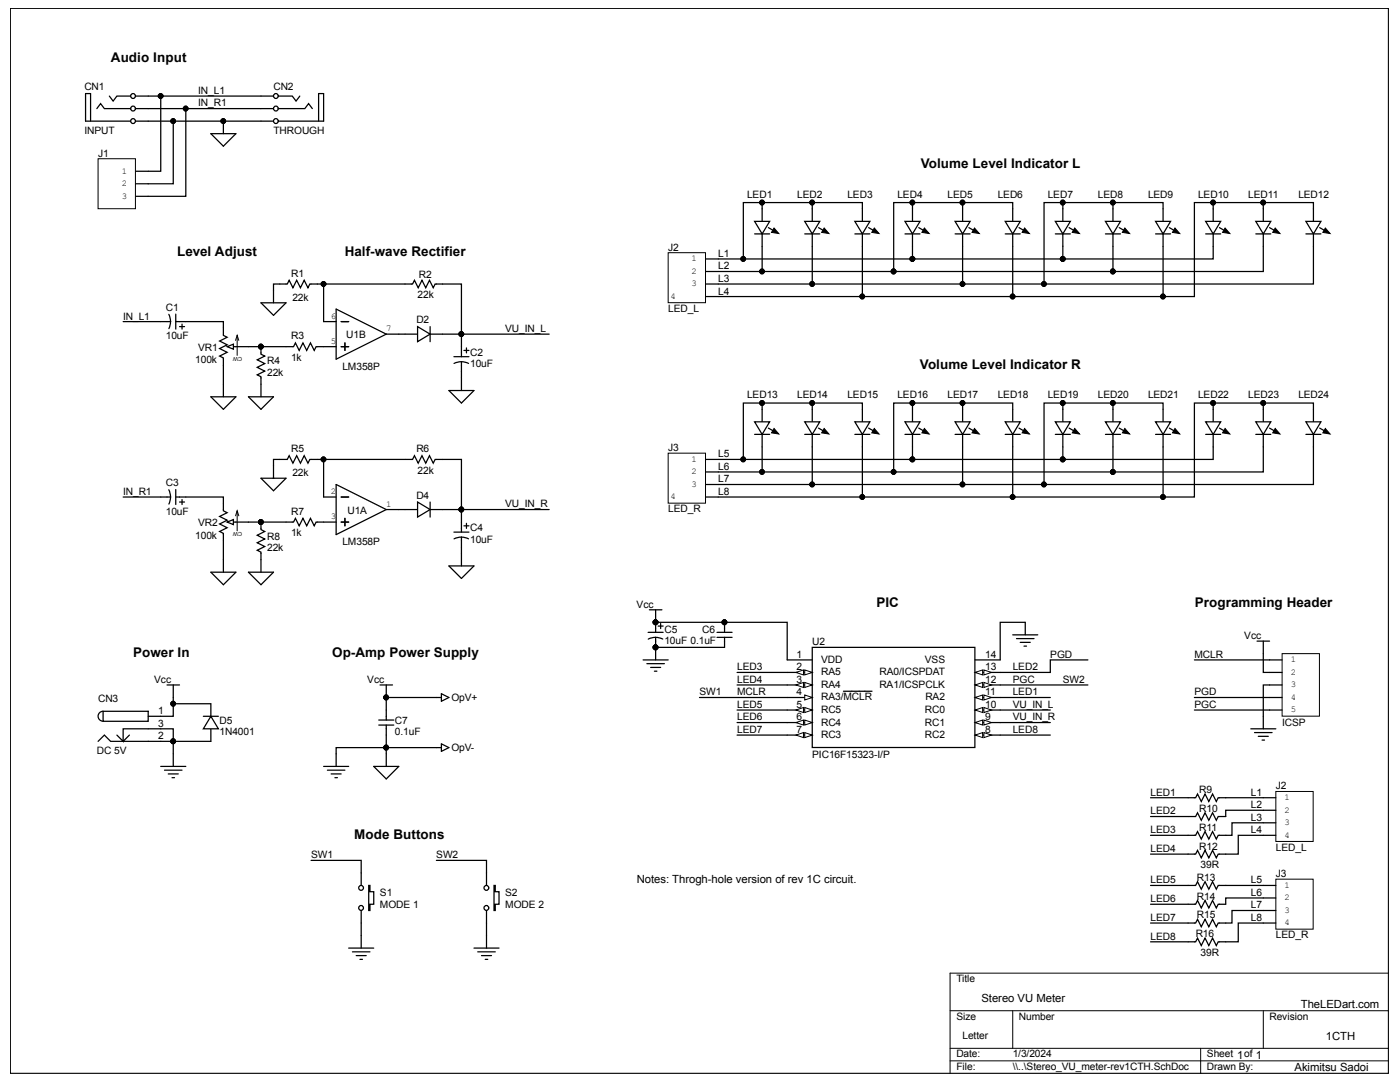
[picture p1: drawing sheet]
<svg xmlns="http://www.w3.org/2000/svg" width="279mm" height="216mm" viewBox="0 0 279 216" stroke-linecap="round" stroke-linejoin="round" font-family="sans-serif">
<path d="M2.1 1.7h275v212.5h-275z" fill="#fff" stroke="#000" stroke-width=".2"/>
<path d="M277.1 194.2h-87.5v20M189.6 201.7h87.5M189.6 209.2h87.5M189.6 211.7h87.5M202.1 201.7v7.5M239.6 209.2v5M252.1 201.7v7.5" fill="none" stroke="#000" stroke-width=".2"/>
<g fill="none" stroke="#000" stroke-width=".25">
<path d="M64.6 69.2h2.5M64.6 64.2h2.5M67.1 61.7l10 5-10 5zM68.1 69.2h1.5M68.1 64.2h1.5M68.8 68.4v1.5M77.1 66.7h2.5M55.8 91.7h1.5l.4-.8 .8 1.5 .7-1.5 .8 1.5 .7-1.5 .8 1.5 .3-.7h1.5M64.6 99.2h2.5M67.1 96.7l10 5-10 5zM68.1 99.2h1.5M80.8 91.7h1.5l.4-.8 .8 1.5 .7-1.5 .8 1.5 .7-1.5 .8 1.5 .3-.7h1.5"/>
<path d="M64.6 104.2h2.5M68.1 104.2h1.5M68.8 103.4v1.5M77.1 101.7h2.5"/>
</g>
<path d="M255.9 130.4h7.4v12.5h-7.4z" fill="#fff" stroke="#000" stroke-width=".2"/>
<g fill="none" stroke="#000" stroke-width=".25">
<path d="M21.8 19.2l.8 1 .7-1h2.8M27.1 19.2h2.5M18.1 24.2v-5.5h-1v5.5h9M19.3 21.7l.8-1 .7 1h5.3M27.1 24.2h2.5M27.1 21.7h2.5M42.1 26.7h5l-2.5 2.5zM44.6 24.2v2.5M152.1 41.7v2.5M152.1 46.7v2.5M153.4 45.4l1.7 1M89.6 112.9h5l-2.5 2.5z"/>
<path d="M92.1 110.4v2.5M33.3 136.7h2.5M34.6 136.7v2.5M128.3 131.7h5M129.1 132.4h3.5M129.8 133.2h2M130.6 133.9h.5M130.8 129.2v2.5M250.9 127.9h2.5M252.1 127.9v2.5M253.4 131.7h2.5M253.4 136.7h2.5"/>
<path d="M253.4 139.2h2.5M253.4 134.2h2.5M32.1 152.9h5M32.8 153.7h3.5M33.6 154.4h2M34.3 155.2h.5M34.6 150.4v2.5M249.6 145.4h5M250.4 146.2h3.5M251.1 146.9h2M251.9 147.7h.5M252.1 142.9v2.5"/>
<path d="M253.4 141.7h2.5"/>
<circle cx="26.5" cy="19.2" r=".48"/>
<circle cx="26.5" cy="21.7" r=".48"/>
<circle cx="26.5" cy="24.2" r=".48"/>
</g>
<g fill="#000" stroke="#000" stroke-width=".2">
<circle cx="44.5" cy="24.2" r=".48"/>
<circle cx="130.8" cy="129.2" r=".48"/>
</g>
<path d="M154.5 45.5l.9 1.1-1.4-.2z" fill="#000"/>
<path d="M154.5 45.5l.9 1.1-1.4-.2z" fill="none" stroke="#000" stroke-width=".2"/>
<path d="M150.6 44.2h3l-1.5 2.5z" fill="#fff"/>
<path d="M150.6 44.2h3l-1.5 2.5zM150.6 46.7h3M162.1 41.7v2.5M162.1 46.7v2.5M163.4 45.4l1.7 1" fill="none" stroke="#000" stroke-width=".25"/>
<path d="M164.5 45.5l.9 1.1-1.4-.2z" fill="#000"/>
<path d="M164.5 45.5l.9 1.1-1.4-.2z" fill="none" stroke="#000" stroke-width=".2"/>
<path d="M160.6 44.2h3l-1.5 2.5z" fill="#fff"/>
<path d="M160.6 44.2h3l-1.5 2.5zM160.6 46.7h3M172.1 41.7v2.5M172.1 46.7v2.5M173.4 45.4l1.7 1" fill="none" stroke="#000" stroke-width=".25"/>
<path d="M174.5 45.5l.9 1.1-1.4-.2z" fill="#000"/>
<path d="M174.5 45.5l.9 1.1-1.4-.2z" fill="none" stroke="#000" stroke-width=".2"/>
<path d="M170.6 44.2h3l-1.5 2.5z" fill="#fff"/>
<path d="M170.6 44.2h3l-1.5 2.5zM170.6 46.7h3M182.1 41.7v2.5M182.1 46.7v2.5M183.4 45.4l1.7 1" fill="none" stroke="#000" stroke-width=".25"/>
<path d="M184.5 45.5l.9 1.1-1.4-.2z" fill="#000"/>
<path d="M184.5 45.5l.9 1.1-1.4-.2z" fill="none" stroke="#000" stroke-width=".2"/>
<path d="M180.6 44.2h3l-1.5 2.5z" fill="#fff"/>
<path d="M180.6 44.2h3l-1.5 2.5zM180.6 46.7h3M192.1 41.7v2.5M192.1 46.7v2.5M193.4 45.4l1.7 1" fill="none" stroke="#000" stroke-width=".25"/>
<path d="M194.5 45.5l.9 1.1-1.4-.2z" fill="#000"/>
<path d="M194.5 45.5l.9 1.1-1.4-.2z" fill="none" stroke="#000" stroke-width=".2"/>
<path d="M190.6 44.2h3l-1.5 2.5z" fill="#fff"/>
<path d="M190.6 44.2h3l-1.5 2.5zM190.6 46.7h3M202.1 41.7v2.5M202.1 46.7v2.5M203.4 45.4l1.7 1" fill="none" stroke="#000" stroke-width=".25"/>
<path d="M204.5 45.5l.9 1.1-1.4-.2z" fill="#000"/>
<path d="M204.5 45.5l.9 1.1-1.4-.2z" fill="none" stroke="#000" stroke-width=".2"/>
<path d="M200.6 44.2h3l-1.5 2.5z" fill="#fff"/>
<path d="M200.6 44.2h3l-1.5 2.5zM200.6 46.7h3M212.1 41.7v2.5M212.1 46.7v2.5M213.4 45.4l1.7 1" fill="none" stroke="#000" stroke-width=".25"/>
<path d="M214.5 45.5l.9 1.1-1.4-.2z" fill="#000"/>
<path d="M214.5 45.5l.9 1.1-1.4-.2z" fill="none" stroke="#000" stroke-width=".2"/>
<path d="M210.6 44.2h3l-1.5 2.5z" fill="#fff"/>
<path d="M210.6 44.2h3l-1.5 2.5zM210.6 46.7h3M222.1 41.7v2.5M222.1 46.7v2.5M223.4 45.4l1.7 1" fill="none" stroke="#000" stroke-width=".25"/>
<path d="M224.5 45.5l.9 1.1-1.4-.2z" fill="#000"/>
<path d="M224.5 45.5l.9 1.1-1.4-.2z" fill="none" stroke="#000" stroke-width=".2"/>
<path d="M220.6 44.2h3l-1.5 2.5z" fill="#fff"/>
<path d="M220.6 44.2h3l-1.5 2.5zM220.6 46.7h3M232.1 41.7v2.5M232.1 46.7v2.5M233.4 45.4l1.7 1" fill="none" stroke="#000" stroke-width=".25"/>
<path d="M234.5 45.5l.9 1.1-1.4-.2z" fill="#000"/>
<path d="M234.5 45.5l.9 1.1-1.4-.2z" fill="none" stroke="#000" stroke-width=".2"/>
<path d="M230.6 44.2h3l-1.5 2.5z" fill="#fff"/>
<path d="M230.6 44.2h3l-1.5 2.5zM230.6 46.7h3M242.1 41.7v2.5M242.1 46.7v2.5M243.4 45.4l1.7 1" fill="none" stroke="#000" stroke-width=".25"/>
<path d="M244.5 45.5l.9 1.1-1.4-.2z" fill="#000"/>
<path d="M244.5 45.5l.9 1.1-1.4-.2z" fill="none" stroke="#000" stroke-width=".2"/>
<path d="M240.6 44.2h3l-1.5 2.5z" fill="#fff"/>
<path d="M240.6 44.2h3l-1.5 2.5zM240.6 46.7h3M252.1 41.7v2.5M252.1 46.7v2.5M253.4 45.4l1.7 1" fill="none" stroke="#000" stroke-width=".25"/>
<path d="M254.5 45.5l.9 1.1-1.4-.2z" fill="#000"/>
<path d="M254.5 45.5l.9 1.1-1.4-.2z" fill="none" stroke="#000" stroke-width=".2"/>
<path d="M250.6 44.2h3l-1.5 2.5z" fill="#fff"/>
<path d="M250.6 44.2h3l-1.5 2.5zM250.6 46.7h3M262.1 41.7v2.5M262.1 46.7v2.5M263.4 45.4l1.7 1" fill="none" stroke="#000" stroke-width=".25"/>
<path d="M264.5 45.5l.9 1.1-1.4-.2z" fill="#000"/>
<path d="M264.5 45.5l.9 1.1-1.4-.2z" fill="none" stroke="#000" stroke-width=".2"/>
<path d="M260.6 44.2h3l-1.5 2.5z" fill="#fff"/>
<g fill="none" stroke="#000" stroke-width=".25">
<path d="M260.6 44.2h3l-1.5 2.5zM260.6 46.7h3M32.1 64.2h2M33.7 62.7a3.2 3.2 0 0 1 0 2.9M35.1 64.2h2M35.1 62.7v3M35.8 65.2h1M36.3 64.7v1M152.1 81.7v2.5M152.1 86.7v2.5M153.4 85.4l1.7 1M129.6 121.7h2.5"/>
<path d="M130.8 121.7v2.5M143.1 126.2h3M143.1 127.2h3M144.6 124.2v2M144.6 127.2v2M237.1 159.2h1.5l.4-.8 .7 1.5 .8-1.5 .7 1.5 .8-1.5 .7 1.5 .4-.7h1.5M237.1 162.9h1.5l.4-.7 .7 1.5 .8-1.5 .7 1.5 .8-1.5 .7 1.5 .4-.8h1.5M237.1 166.7h1.5l.4-.8 .7 1.5 .8-1.5 .7 1.5 .8-1.5 .7 1.5 .4-.7h1.5M237.1 170.4h1.5l.4-.7 .7 1.5 .8-1.5 .7 1.5 .8-1.5 .7 1.5 .4-.8h1.5"/>
</g>
<g fill="#000" stroke="#000" stroke-width=".2">
<circle cx="130.8" cy="124.2" r=".48"/>
<circle cx="144.6" cy="124.2" r=".48"/>
</g>
<path d="M154.5 85.5l.9 1.1-1.4-.2z" fill="#000"/>
<path d="M154.5 85.5l.9 1.1-1.4-.2z" fill="none" stroke="#000" stroke-width=".2"/>
<path d="M150.6 84.2h3l-1.5 2.5z" fill="#fff"/>
<path d="M150.6 84.2h3l-1.5 2.5zM150.6 86.7h3M162.1 81.7v2.5M162.1 86.7v2.5M163.4 85.4l1.7 1" fill="none" stroke="#000" stroke-width=".25"/>
<path d="M164.5 85.5l.9 1.1-1.4-.2z" fill="#000"/>
<path d="M164.5 85.5l.9 1.1-1.4-.2z" fill="none" stroke="#000" stroke-width=".2"/>
<path d="M160.6 84.2h3l-1.5 2.5z" fill="#fff"/>
<path d="M160.6 84.2h3l-1.5 2.5zM160.6 86.7h3M172.1 81.7v2.5M172.1 86.7v2.5M173.4 85.4l1.7 1" fill="none" stroke="#000" stroke-width=".25"/>
<path d="M174.5 85.5l.9 1.1-1.4-.2z" fill="#000"/>
<path d="M174.5 85.5l.9 1.1-1.4-.2z" fill="none" stroke="#000" stroke-width=".2"/>
<path d="M170.6 84.2h3l-1.5 2.5z" fill="#fff"/>
<path d="M170.6 84.2h3l-1.5 2.5zM170.6 86.7h3M182.1 81.7v2.5M182.1 86.7v2.5M183.4 85.4l1.7 1" fill="none" stroke="#000" stroke-width=".25"/>
<path d="M184.5 85.5l.9 1.1-1.4-.2z" fill="#000"/>
<path d="M184.5 85.5l.9 1.1-1.4-.2z" fill="none" stroke="#000" stroke-width=".2"/>
<path d="M180.6 84.2h3l-1.5 2.5z" fill="#fff"/>
<path d="M180.6 84.2h3l-1.5 2.5zM180.6 86.7h3M192.1 81.7v2.5M192.1 86.7v2.5M193.4 85.4l1.7 1" fill="none" stroke="#000" stroke-width=".25"/>
<path d="M194.5 85.5l.9 1.1-1.4-.2z" fill="#000"/>
<path d="M194.5 85.5l.9 1.1-1.4-.2z" fill="none" stroke="#000" stroke-width=".2"/>
<path d="M190.6 84.2h3l-1.5 2.5z" fill="#fff"/>
<path d="M190.6 84.2h3l-1.5 2.5zM190.6 86.7h3M202.1 81.7v2.5M202.1 86.7v2.5M203.4 85.4l1.7 1" fill="none" stroke="#000" stroke-width=".25"/>
<path d="M204.5 85.5l.9 1.1-1.4-.2z" fill="#000"/>
<path d="M204.5 85.5l.9 1.1-1.4-.2z" fill="none" stroke="#000" stroke-width=".2"/>
<path d="M200.6 84.2h3l-1.5 2.5z" fill="#fff"/>
<path d="M200.6 84.2h3l-1.5 2.5zM200.6 86.7h3M212.1 81.7v2.5M212.1 86.7v2.5M213.4 85.4l1.7 1" fill="none" stroke="#000" stroke-width=".25"/>
<path d="M214.5 85.5l.9 1.1-1.4-.2z" fill="#000"/>
<path d="M214.5 85.5l.9 1.1-1.4-.2z" fill="none" stroke="#000" stroke-width=".2"/>
<path d="M210.6 84.2h3l-1.5 2.5z" fill="#fff"/>
<path d="M210.6 84.2h3l-1.5 2.5zM210.6 86.7h3M222.1 81.7v2.5M222.1 86.7v2.5M223.4 85.4l1.7 1" fill="none" stroke="#000" stroke-width=".25"/>
<path d="M224.5 85.5l.9 1.1-1.4-.2z" fill="#000"/>
<path d="M224.5 85.5l.9 1.1-1.4-.2z" fill="none" stroke="#000" stroke-width=".2"/>
<path d="M220.6 84.2h3l-1.5 2.5z" fill="#fff"/>
<path d="M220.6 84.2h3l-1.5 2.5zM220.6 86.7h3M232.1 81.7v2.5M232.1 86.7v2.5M233.4 85.4l1.7 1" fill="none" stroke="#000" stroke-width=".25"/>
<path d="M234.5 85.5l.9 1.1-1.4-.2z" fill="#000"/>
<path d="M234.5 85.5l.9 1.1-1.4-.2z" fill="none" stroke="#000" stroke-width=".2"/>
<path d="M230.6 84.2h3l-1.5 2.5z" fill="#fff"/>
<path d="M230.6 84.2h3l-1.5 2.5zM230.6 86.7h3M242.1 81.7v2.5M242.1 86.7v2.5M243.4 85.4l1.7 1" fill="none" stroke="#000" stroke-width=".25"/>
<path d="M244.5 85.5l.9 1.1-1.4-.2z" fill="#000"/>
<path d="M244.5 85.5l.9 1.1-1.4-.2z" fill="none" stroke="#000" stroke-width=".2"/>
<path d="M240.6 84.2h3l-1.5 2.5z" fill="#fff"/>
<path d="M240.6 84.2h3l-1.5 2.5zM240.6 86.7h3M252.1 81.7v2.5M252.1 86.7v2.5M253.4 85.4l1.7 1" fill="none" stroke="#000" stroke-width=".25"/>
<path d="M254.5 85.5l.9 1.1-1.4-.2z" fill="#000"/>
<path d="M254.5 85.5l.9 1.1-1.4-.2z" fill="none" stroke="#000" stroke-width=".2"/>
<path d="M250.6 84.2h3l-1.5 2.5z" fill="#fff"/>
<path d="M250.6 84.2h3l-1.5 2.5zM250.6 86.7h3M262.1 81.7v2.5M262.1 86.7v2.5M263.4 85.4l1.7 1" fill="none" stroke="#000" stroke-width=".25"/>
<path d="M264.5 85.5l.9 1.1-1.4-.2z" fill="#000"/>
<path d="M264.5 85.5l.9 1.1-1.4-.2z" fill="none" stroke="#000" stroke-width=".2"/>
<path d="M260.6 84.2h3l-1.5 2.5z" fill="#fff"/>
<path d="M260.6 84.2h3l-1.5 2.5zM260.6 86.7h3M237.1 176.7h1.5l.4-.8 .7 1.5 .8-1.5 .7 1.5 .8-1.5 .7 1.5 .4-.7h1.5M237.1 180.4h1.5l.4-.7 .7 1.5 .8-1.5 .7 1.5 .8-1.5 .7 1.5 .4-.8h1.5M237.1 184.2h1.5l.4-.8 .7 1.5 .8-1.5 .7 1.5 .8-1.5 .7 1.5 .4-.7h1.5M237.1 187.9h1.5l.4-.7 .7 1.5 .8-1.5 .7 1.5 .8-1.5 .7 1.5 .4-.8h1.5" fill="none" stroke="#000" stroke-width=".25"/>
<path d="M254.6 157.9h7.5v10h-7.5z" fill="#fff" stroke="#000" stroke-width=".2"/>
<path d="M252.1 159.2h2.5M252.1 164.2h2.5M252.1 166.7h2.5M252.1 161.7h2.5" fill="none" stroke="#000" stroke-width=".25"/>
<path d="M254.6 175.4h7.5v10h-7.5z" fill="#fff" stroke="#000" stroke-width=".2"/>
<path d="M252.1 176.7h2.5M252.1 179.2h2.5M252.1 181.7h2.5M252.1 184.2h2.5" fill="none" stroke="#000" stroke-width=".25"/>
<path d="M133.3 50.4h7.5v10h-7.5z" fill="#fff" stroke="#000" stroke-width=".2"/>
<path d="M140.8 51.7h2.5M140.8 56.7h2.5M140.8 59.2h2.5M140.8 54.2h2.5" fill="none" stroke="#000" stroke-width=".25"/>
<path d="M133.3 90.4h7.5v10h-7.5z" fill="#fff" stroke="#000" stroke-width=".2"/>
<g fill="none" stroke="#000" stroke-width=".25">
<path d="M140.8 91.7h2.5M140.8 96.7h2.5M140.8 99.2h2.5M140.8 94.2h2.5M44.6 100.4v1.3M44.6 106.7v1.2M45.8 104.2h1.3M75.8 136.7h2.5M77.1 136.7v2.5M87.1 139.2h1M88.1 138.4l1.5 .8-1.5 .7zM64.6 152.9h5"/>
<path d="M65.3 153.7h3.5M66.1 154.4h2M66.8 155.2h.5M67.1 150.4v2.5M75.6 143.7h3M75.6 144.7h3M77.1 141.7v2M77.1 144.7v2M87.1 149.2h1M88.1 148.4l1.5 .8-1.5 .7z"/>
</g>
<circle cx="77.1" cy="139.2" r=".48" fill="#000" stroke="#000" stroke-width=".2"/>
<path d="M45.3 104.2l1.3-.5v1z" fill="#fff"/>
<g fill="none" stroke="#000" stroke-width=".25">
<path d="M55.8 56.7h1.5l.4-.8 .8 1.5 .7-1.5 .8 1.5 .7-1.5 .8 1.5 .3-.7h1.5M80.8 56.7h1.5l.4-.8 .8 1.5 .7-1.5 .8 1.5 .7-1.5 .8 1.5 .3-.7h1.5M44.6 65.4v1.3M44.6 71.7v1.2M45.8 69.2h1.3M49.6 79.2h5l-2.5 2.5zM52.1 76.7v2.5M89.6 77.9h5l-2.5 2.5zM92.1 75.4v2.5M42.1 114.2h5l-2.5 2.5zM44.6 101.7v.2l.7 .4-1.5 .8 1.5 .7-1.5 .8 1.5 .7-1.5 .8 .8 .3v.3M44.6 111.7v2.5"/>
<path d="M45.3 104.2l1.3-.5v1zM47.1 104.2h2.5M49.6 114.2h5l-2.5 2.5zM52.1 111.7v2.5"/>
</g>
<path d="M47 102.9l.3-1 .4 1M47.3 101.9v4" fill="none" stroke="#000" stroke-width=".2"/>
<path d="M45.3 69.2l1.3-.5v1z" fill="#fff"/>
<path d="M42.1 79.2h5l-2.5 2.5zM44.6 66.7v.2l.7 .4-1.5 .7 1.5 .8-1.5 .7 1.5 .8-1.5 .7 .8 .4v.3M44.6 76.7v2.5M45.3 69.2l1.3-.5v1zM47.1 69.2h2.5" fill="none" stroke="#000" stroke-width=".25"/>
<path d="M47 67.9l.3-1 .4 1M47.3 66.9v4" fill="none" stroke="#000" stroke-width=".2"/>
<path d="M19.6 31.7h7.4v9.9h-7.4z" fill="#fff" stroke="#000" stroke-width=".2"/>
<path d="M27.1 34.2h2.5M27.1 36.7h2.5M27.1 39.2h2.5M42.1 140.4v2.5M42.1 145.4v2.5M74.6 152.9h5l-2.5 2.5zM77.1 150.4v2.5" fill="none" stroke="#000" stroke-width=".25"/>
<path d="M42.1 142.9l1.5 2.5h-3z" fill="#fff"/>
<path d="M40.6 142.9h3M42.1 142.9l1.5 2.5h-3zM72.1 174.2v2.5M72.1 181.7v2.5" fill="none" stroke="#000" stroke-width=".25"/>
<path d="M73.6 176.7h.2v1.2h.8v2.5h-.8v1.3h-.2z" fill-rule="evenodd" fill="#fff"/>
<g fill="none" stroke="#000" stroke-width=".25">
<path d="M80.8 101.7h2.5M85.8 101.7h2.5M73.6 176.7h.2v1.2h.8v2.5h-.8v1.3h-.2zM69.6 189.2h5M70.3 189.9h3.5M71.1 190.7h2M71.8 191.4h.5M72.1 186.7v2.5"/>
<circle cx="72.1" cy="177.2" r=".48"/>
<circle cx="72.1" cy="181.2" r=".48"/>
</g>
<path d="M83.3 100.2l2.5 1.5-2.5 1.5z" fill="#fff"/>
<path d="M52.1 69.2v1.5l.7 .3-1.5 .8 1.5 .7-1.5 .8 1.5 .7-1.5 .8 .8 .4v1.5M52.1 104.2v1.5l.7 .4-1.5 .7 1.5 .8-1.5 .7 1.5 .8-1.5 .7 .8 .4v1.5M83.3 100.2l2.5 1.5-2.5 1.5zM85.8 100.2v3M97.1 174.2v2.5M97.1 181.7v2.5" fill="none" stroke="#000" stroke-width=".25"/>
<g fill="#000" stroke="#000" stroke-width=".2">
<circle cx="52.1" cy="69.2" r=".48"/>
<circle cx="52.1" cy="104.2" r=".48"/>
</g>
<path d="M98.6 176.7h.2v1.2h.8v2.5h-.8v1.3h-.2z" fill-rule="evenodd" fill="#fff"/>
<g fill="none" stroke="#000" stroke-width=".25">
<path d="M52.1 19.2h2.5M55.6 19.2h2.7l.8 1 .7-1M52.1 24.2h2.5M52.1 21.7h2.5M55.6 21.7h5.2l.8-1 .7 1M55.6 24.2h9v-5.5h-1v5.5M32.1 99.2h2M33.7 97.7a3.2 3.2 0 0 1 0 2.9M35.1 99.2h2M35.1 97.7v3M36.3 99.7v1M35.8 100.2h1"/>
<path d="M129.3 126.2h3M130.8 127.2l1.5 .3M130.8 127.2l-1.4 .3M130.8 124.2v2M130.8 127.2v2M131.3 124.9h1M131.8 124.4v1M19.6 147.9l1.2-1.2 1.3 1.2h10M20.6 141.9h9v2h-9zM20.6 141.9a.99 .99 0 0 0-1 1 .99 .99 0 0 0 1 1M25.8 146.7l-1.2 1.2M29.6 142.9h2.5"/>
<path d="M32.1 145.4h-7.5v2.5l-1.3-1.2M98.6 176.7h.2v1.2h.8v2.5h-.8v1.3h-.2zM94.6 189.2h5M95.3 189.9h3.5M96.1 190.7h2M96.8 191.4h.5M97.1 186.7v2.5"/>
<circle cx="55.1" cy="19.2" r=".48"/>
<circle cx="55.1" cy="21.7" r=".48"/>
<circle cx="55.1" cy="24.2" r=".48"/>
<circle cx="97.1" cy="177.2" r=".48"/>
<circle cx="97.1" cy="181.2" r=".48"/>
</g>
<g fill="#000" stroke="#000" stroke-width=".2">
<circle cx="130.8" cy="129.2" r=".48"/>
<circle cx="130.8" cy="124.2" r=".48"/>
</g>
<path d="M162.1 129.2h32.5v20h-32.5z" fill="#fff" stroke="#000" stroke-width=".25"/>
<path d="M157.1 131.7h5M157.1 134.2h5" fill="none" stroke="#000" stroke-width=".25"/>
<path d="M160.6 133.7l1.5 .5-1.5 .5z" fill="#fff"/>
<path d="M160.6 133.7l1.5 .5-1.5 .5z" fill="none" stroke="#000" stroke-width=".2"/>
<path d="M158.9 134.2l1.5-.5v1z" fill="#fff"/>
<path d="M158.9 134.2l1.5-.5v1z" fill="none" stroke="#000" stroke-width=".2"/>
<path d="M157.1 136.7h5" fill="none" stroke="#000" stroke-width=".25"/>
<path d="M160.6 136.2l1.5 .5-1.5 .5z" fill="#fff"/>
<path d="M160.6 136.2l1.5 .5-1.5 .5z" fill="none" stroke="#000" stroke-width=".2"/>
<path d="M158.9 136.7l1.5-.5v1z" fill="#fff"/>
<path d="M158.9 136.7l1.5-.5v1z" fill="none" stroke="#000" stroke-width=".2"/>
<path d="M157.1 139.2h5" fill="none" stroke="#000" stroke-width=".25"/>
<path d="M160.6 138.7l1.5 .5-1.5 .5z" fill="#fff"/>
<path d="M160.6 138.7l1.5 .5-1.5 .5z" fill="none" stroke="#000" stroke-width=".2"/>
<path d="M168.3 137.9h5.7M157.1 141.7h5" fill="none" stroke="#000" stroke-width=".25"/>
<path d="M160.6 141.2l1.5 .5-1.5 .5z" fill="#fff"/>
<path d="M160.6 141.2l1.5 .5-1.5 .5z" fill="none" stroke="#000" stroke-width=".2"/>
<path d="M158.9 141.7l1.5-.5v1z" fill="#fff"/>
<path d="M158.9 141.7l1.5-.5v1z" fill="none" stroke="#000" stroke-width=".2"/>
<path d="M157.1 144.2h5" fill="none" stroke="#000" stroke-width=".25"/>
<path d="M160.6 143.7l1.5 .5-1.5 .5z" fill="#fff"/>
<path d="M160.6 143.7l1.5 .5-1.5 .5z" fill="none" stroke="#000" stroke-width=".2"/>
<path d="M158.9 144.2l1.5-.5v1z" fill="#fff"/>
<path d="M158.9 144.2l1.5-.5v1z" fill="none" stroke="#000" stroke-width=".2"/>
<path d="M157.1 146.7h5" fill="none" stroke="#000" stroke-width=".25"/>
<path d="M160.6 146.2l1.5 .5-1.5 .5z" fill="#fff"/>
<path d="M160.6 146.2l1.5 .5-1.5 .5z" fill="none" stroke="#000" stroke-width=".2"/>
<path d="M158.9 146.7l1.5-.5v1z" fill="#fff"/>
<path d="M158.9 146.7l1.5-.5v1z" fill="none" stroke="#000" stroke-width=".2"/>
<path d="M194.6 131.7h5M194.6 134.2h5" fill="none" stroke="#000" stroke-width=".25"/>
<path d="M194.6 134.2l1.5-.5v1z" fill="#fff"/>
<path d="M194.6 134.2l1.5-.5v1z" fill="none" stroke="#000" stroke-width=".2"/>
<path d="M196.4 133.7l1.5 .5-1.5 .5z" fill="#fff"/>
<path d="M196.4 133.7l1.5 .5-1.5 .5z" fill="none" stroke="#000" stroke-width=".2"/>
<path d="M194.6 136.7h5" fill="none" stroke="#000" stroke-width=".25"/>
<path d="M194.6 136.7l1.5-.5v1z" fill="#fff"/>
<path d="M194.6 136.7l1.5-.5v1z" fill="none" stroke="#000" stroke-width=".2"/>
<path d="M196.4 136.2l1.5 .5-1.5 .5z" fill="#fff"/>
<path d="M196.4 136.2l1.5 .5-1.5 .5z" fill="none" stroke="#000" stroke-width=".2"/>
<path d="M194.6 139.2h5" fill="none" stroke="#000" stroke-width=".25"/>
<path d="M194.6 139.2l1.5-.5v1z" fill="#fff"/>
<path d="M194.6 139.2l1.5-.5v1z" fill="none" stroke="#000" stroke-width=".2"/>
<path d="M196.4 138.7l1.5 .5-1.5 .5z" fill="#fff"/>
<path d="M196.4 138.7l1.5 .5-1.5 .5z" fill="none" stroke="#000" stroke-width=".2"/>
<path d="M194.6 141.7h5" fill="none" stroke="#000" stroke-width=".25"/>
<path d="M194.6 141.7l1.5-.5v1z" fill="#fff"/>
<path d="M194.6 141.7l1.5-.5v1z" fill="none" stroke="#000" stroke-width=".2"/>
<path d="M196.4 141.2l1.5 .5-1.5 .5z" fill="#fff"/>
<path d="M196.4 141.2l1.5 .5-1.5 .5z" fill="none" stroke="#000" stroke-width=".2"/>
<path d="M194.6 144.2h5" fill="none" stroke="#000" stroke-width=".25"/>
<path d="M194.6 144.2l1.5-.5v1z" fill="#fff"/>
<path d="M194.6 144.2l1.5-.5v1z" fill="none" stroke="#000" stroke-width=".2"/>
<path d="M196.4 143.7l1.5 .5-1.5 .5z" fill="#fff"/>
<path d="M196.4 143.7l1.5 .5-1.5 .5z" fill="none" stroke="#000" stroke-width=".2"/>
<path d="M194.6 146.7h5" fill="none" stroke="#000" stroke-width=".25"/>
<path d="M194.6 146.7l1.5-.5v1z" fill="#fff"/>
<path d="M194.6 146.7l1.5-.5v1z" fill="none" stroke="#000" stroke-width=".2"/>
<path d="M196.4 146.2l1.5 .5-1.5 .5z" fill="#fff"/>
<path d="M196.4 146.2l1.5 .5-1.5 .5z" fill="none" stroke="#000" stroke-width=".2"/>
<g fill="none" stroke="#000" stroke-width=".25">
<path d="M54.6 57.9v2.5M52.1 60.4h5l-2.5 2.5zM57.1 69.2h1.5l.4-.8 .7 1.5 .8-1.5 .7 1.5 .8-1.5 .7 1.5 .4-.7h1.5M80.8 66.7h2.5M85.8 66.7h2.5M90.6 71.2h3M92.1 72.2l1.4 .3M92.1 72.2l-1.5 .3M92.1 69.2v2M92.1 72.2v2M92.6 69.9h1M93.1 69.4v1"/>
<path d="M52.1 95.4h5l-2.5 2.5zM54.6 92.9v2.5M57.1 104.2h1.5l.4-.8 .7 1.5 .8-1.5 .7 1.5 .8-1.5 .7 1.5 .4-.7h1.5M90.6 106.2h3M92.1 107.2l1.4 .3M92.1 107.2l-1.5 .3M92.1 104.2v2M92.1 107.2v2M92.6 104.9h1M93.1 104.4v1M202.1 126.7h5M202.9 127.4h3.5"/>
<path d="M203.6 128.2h2M204.4 128.9h.5M204.6 124.2v2.5"/>
</g>
<path d="M83.3 65.2l2.5 1.5-2.5 1.5z" fill="#fff"/>
<g fill="none" stroke="#000" stroke-width=".25">
<path d="M29.6 19.2h22.5M32.1 19.2v15h-2.5M29.6 21.7h22.5M29.6 24.2h22.5M34.6 24.2v12.5h-5M37.1 21.7v17.5h-7.5M55.8 56.7h-1.2v1.2M63.3 56.7h1.3M80.8 56.7h-16.2v7.5M88.3 56.7h3.8v10h17.5M143.3 54.2h35.1M143.3 51.7h38.8"/>
<path d="M152.1 40.4v1.3M152.1 49.2v5M162.1 40.4v1.3M162.1 49.2v7.5M172.1 41.7v-1.3h-23.7v11.3M172.1 49.2v10M178.4 54.2h43.7M182.1 40.4v1.3M182.1 49.2v2.5M182.1 51.7h30M192.1 40.4v1.3M192.1 49.2v7.5"/>
<path d="M202.1 41.7v-1.3h-23.7v13.8M202.1 49.2v10M212.1 40.4v1.3M212.1 49.2v2.5M222.1 40.4v1.3M222.1 49.2v5M232.1 41.7v-1.3h-23.7v16.3M232.1 49.2v10M242.1 49.2v2.5h-30M242.1 40.4v1.3M252.1 49.2v5h-30M252.1 40.4v1.3"/>
<path d="M262.1 41.7v-1.3h-23.7v18.8h-95.1M262.1 49.2v7.5h-118.8M24.6 64.2h7.5M37.1 64.2h7.5v1.2M44.6 72.9v3.8M49.6 69.2h7.5M79.6 66.7h1.2M83.3 65.2l2.5 1.5-2.5 1.5zM85.8 65.2v3M88.3 66.7h3.8v2.5M92.1 74.2v1.2M24.6 99.2h7.5"/>
<path d="M37.1 99.2h7.5v1.2M55.8 91.7h-1.2v1.2M63.3 91.7h1.3M80.8 91.7h-16.2v7.5M88.3 91.7h3.8v12.5M143.3 91.7h38.8M143.3 94.2h78.8M152.1 80.4v1.3M152.1 89.2v5M162.1 80.4v1.3M162.1 89.2v7.5M172.1 81.7v-1.3h-23.7v11.3"/>
<path d="M172.1 89.2v10M182.1 80.4v1.3M182.1 89.2v2.5M182.1 91.7h30M192.1 80.4v1.3M192.1 89.2v7.5M202.1 81.7v-1.3h-23.7v13.8M202.1 89.2v10M212.1 80.4v1.3M212.1 89.2v2.5M222.1 80.4v1.3M222.1 89.2v5"/>
<path d="M232.1 81.7v-1.3h-23.7v16.3M232.1 89.2v10M242.1 89.2v2.5h-30M242.1 80.4v1.3M252.1 89.2v5h-30M252.1 80.4v1.3M262.1 89.2v7.5h-118.8M262.1 81.7v-1.3h-23.7v18.8h-95.1M44.6 107.9v3.8M49.6 104.2h7.5M79.6 101.7h1.2M88.3 101.7h21.3"/>
<path d="M92.1 109.2v1.2M34.6 139.2v3.7h-2.5M87.1 139.2h-10v2.5M130.8 124.2h26.3v7.5M130.8 129.2h13.8M139.6 139.2h17.5M147.1 134.2h10M147.1 136.7h10M199.6 139.2h10M199.6 136.7h17.5M204.6 124.2h-5v7.5M217.1 131.7h-7.5v2.5h-10"/>
<path d="M238.4 131.7h15M238.4 139.2h15M252.1 130.4v3.8h1.3M253.4 136.7h-1.3v6.2M32.1 147.9h2.5v2.5M32.1 145.4h2.5v2.5h7.5M34.6 140.4h7.5M77.1 146.7v3.7M87.1 149.2h-20v1.2M147.1 141.7h10M147.1 144.2h10M147.1 146.7h10"/>
<path d="M199.6 141.7h10M199.6 144.2h10M199.6 146.7h10M229.6 159.2h7.5M238.4 141.7h15M244.6 159.2h7.5M62.1 171.7h10v2.5M87.1 171.7h10v2.5M229.6 162.9h7.5M229.6 166.7h7.5M229.6 170.4h7.5M229.6 176.7h7.5"/>
<path d="M244.6 176.7h7.5M252.1 161.7h-7.5v1.2M252.1 164.2h-6.2v2.5h-1.3M252.1 166.7h-5v3.7h-2.5M252.1 179.2h-7.5v1.2M72.1 184.2v2.5M97.1 184.2v2.5M229.6 180.4h7.5M229.6 184.2h7.5M229.6 187.9h7.5M252.1 181.7h-6.2v2.5h-1.3M252.1 184.2h-5v3.7h-2.5"/>
</g>
<g fill="#000" stroke="#000" stroke-width=".2">
<circle cx="32" cy="19.2" r=".48"/>
<circle cx="34.5" cy="24.2" r=".48"/>
<circle cx="37" cy="21.7" r=".48"/>
<circle cx="44.5" cy="24.2" r=".48"/>
<circle cx="64.6" cy="56.7" r=".48"/>
<circle cx="148.3" cy="51.7" r=".48"/>
<circle cx="152.1" cy="54.2" r=".48"/>
<circle cx="152.1" cy="40.4" r=".48"/>
<circle cx="162.1" cy="56.7" r=".48"/>
<circle cx="162.1" cy="40.4" r=".48"/>
<circle cx="172.1" cy="59.2" r=".48"/>
<circle cx="178.3" cy="54.2" r=".48"/>
<circle cx="182.1" cy="40.4" r=".48"/>
<circle cx="182.1" cy="51.7" r=".48"/>
<circle cx="192.1" cy="56.7" r=".48"/>
<circle cx="192.1" cy="40.4" r=".48"/>
<circle cx="202.1" cy="59.2" r=".48"/>
<circle cx="208.3" cy="56.7" r=".48"/>
<circle cx="212.1" cy="40.4" r=".48"/>
<circle cx="212.1" cy="51.7" r=".48"/>
<circle cx="222.1" cy="54.2" r=".48"/>
<circle cx="222.1" cy="40.4" r=".48"/>
<circle cx="232.1" cy="59.2" r=".48"/>
<circle cx="242.1" cy="40.4" r=".48"/>
<circle cx="252.1" cy="40.4" r=".48"/>
<circle cx="52.1" cy="69.2" r=".48"/>
<circle cx="92.1" cy="66.7" r=".48"/>
<circle cx="64.6" cy="91.7" r=".48"/>
<circle cx="148.3" cy="91.7" r=".48"/>
<circle cx="152.1" cy="80.4" r=".48"/>
<circle cx="152.1" cy="94.2" r=".48"/>
<circle cx="162.1" cy="80.4" r=".48"/>
<circle cx="162.1" cy="96.7" r=".48"/>
<circle cx="172.1" cy="99.2" r=".48"/>
<circle cx="178.3" cy="94.2" r=".48"/>
<circle cx="182.1" cy="80.4" r=".48"/>
<circle cx="182.1" cy="91.7" r=".48"/>
<circle cx="192.1" cy="80.4" r=".48"/>
<circle cx="192.1" cy="96.7" r=".48"/>
<circle cx="202.1" cy="99.2" r=".48"/>
<circle cx="208.3" cy="96.7" r=".48"/>
<circle cx="212.1" cy="80.4" r=".48"/>
<circle cx="212.1" cy="91.7" r=".48"/>
<circle cx="222.1" cy="80.4" r=".48"/>
<circle cx="222.1" cy="94.2" r=".48"/>
<circle cx="232.1" cy="99.2" r=".48"/>
<circle cx="242.1" cy="80.4" r=".48"/>
<circle cx="252.1" cy="80.4" r=".48"/>
<circle cx="52.1" cy="104.2" r=".48"/>
<circle cx="92.1" cy="101.7" r=".48"/>
<circle cx="77.1" cy="139.2" r=".48"/>
<circle cx="130.8" cy="129.2" r=".48"/>
<circle cx="130.8" cy="124.2" r=".48"/>
<circle cx="144.6" cy="124.2" r=".48"/>
<circle cx="34.5" cy="147.9" r=".48"/>
<circle cx="34.5" cy="140.4" r=".48"/>
<circle cx="77.1" cy="149.2" r=".48"/>
</g>
<g font-size="2.7">
<text x="22.1" y="12.4">Audio Input</text>
<text x="183.8" y="33.6">Volume Level Indicator L</text>
<text x="35.4" y="51.1">Level Adjust</text>
<text x="68.8" y="51.1">Half-wave Rectifier</text>
<text x="183.6" y="73.6">Volume Level Indicator R</text>
<text x="174.9" y="121.1">PIC</text>
<text x="238.5" y="121.1">Programming Header</text>
<text x="26.6" y="131.1">Power In</text>
<text x="66.3" y="131.1">Op-Amp Power Supply</text>
<text x="70.7" y="167.4">Mode Buttons</text>
</g>
<g font-size="2.2">
<text x="127.1" y="176.2">Notes: Throgh-hole version of rev 1C circuit.</text>
<text x="195.9" y="200">Stereo VU Meter</text>
<text x="259.6" y="201.2">TheLEDart.com</text>
<text x="264.6" y="207.5">1CTH</text>
<text x="258.3" y="213.7">Akimitsu Sadoi</text>
</g>
<g font-size="2">
<text x="16.8" y="18">CN1</text>
<text x="54.6" y="18">CN2</text>
<text x="39.6" y="18.7">IN_L1</text>
<text x="39.6" y="21.2">IN_R1</text>
<text x="16.8" y="26.7">INPUT</text>
<text x="54.6" y="26.7">THROUGH</text>
<text x="19.6" y="31.2">J1</text>
<text x="149.1" y="39.5">LED1</text>
<text x="159.1" y="39.5">LED2</text>
<text x="169.1" y="39.5">LED3</text>
<text x="179.1" y="39.5">LED4</text>
<text x="189.1" y="39.5">LED5</text>
<text x="199.1" y="39.5">LED6</text>
<text x="209.1" y="39.5">LED7</text>
<text x="219.1" y="39.5">LED8</text>
<text x="229.1" y="39.5">LED9</text>
<text x="239.1" y="39.5">LED10</text>
<text x="249.1" y="39.5">LED11</text>
<text x="259.1" y="39.5">LED12</text>
<text x="133.4" y="50">J2</text>
<text x="143.3" y="51.2">L1</text>
<text x="143.3" y="53.7">L2</text>
<text x="58.1" y="55.3">R1</text>
<text x="58.3" y="60">22k</text>
<text x="83.4" y="59.5">22k</text>
<text x="83.6" y="55.5">R2</text>
<text x="143.3" y="56.2">L3</text>
<text x="143.3" y="58.8">L4</text>
<text x="24.6" y="63.8">IN_L1</text>
<text x="33.1" y="62">C1</text>
<text x="83.1" y="64.5">D2</text>
<text x="133.4" y="62.2">LED_L</text>
<text x="33.1" y="67.7">10uF</text>
<text x="39.6" y="70">VR1</text>
<text x="58.1" y="67.7">R3</text>
<text x="69.1" y="67.5">U1B</text>
<text x="93.8" y="71">C2</text>
<text x="100.8" y="66.3">VU_IN_L</text>
<text x="39" y="72.5">100k</text>
<text x="53.3" y="72.7">R4</text>
<text x="53.3" y="75">22k</text>
<text x="58.1" y="72">1k</text>
<text x="68.3" y="73.7">LM358P</text>
<text x="93.8" y="73.2">10uF</text>
<text x="149.1" y="79.5">LED13</text>
<text x="159.1" y="79.5">LED14</text>
<text x="169.1" y="79.5">LED15</text>
<text x="179.1" y="79.5">LED16</text>
<text x="189.1" y="79.5">LED17</text>
<text x="199.1" y="79.5">LED18</text>
<text x="209.1" y="79.5">LED19</text>
<text x="219.1" y="79.5">LED20</text>
<text x="229.1" y="79.5">LED21</text>
<text x="239.1" y="79.5">LED22</text>
<text x="249.1" y="79.5">LED23</text>
<text x="259.1" y="79.5">LED24</text>
<text x="133.4" y="90">J3</text>
<text x="58.1" y="90.2">R5</text>
<text x="58.3" y="95">22k</text>
<text x="83.1" y="90.2">R6</text>
<text x="83.4" y="94.5">22k</text>
<text x="143.3" y="91.3">L5</text>
<text x="143.3" y="93.7">L6</text>
<text x="24.6" y="98.7">IN_R1</text>
<text x="33.1" y="97">C3</text>
<text x="83.1" y="99.5">D4</text>
<text x="100.8" y="101.2">VU_IN_R</text>
<text x="143.3" y="96.2">L7</text>
<text x="143.3" y="98.7">L8</text>
<text x="33.1" y="102.8">10uF</text>
<text x="39" y="107.5">100k</text>
<text x="39.6" y="105">VR2</text>
<text x="53.3" y="107.8">R8</text>
<text x="58.1" y="102.8">R7</text>
<text x="58.1" y="107">1k</text>
<text x="69.3" y="102.5">U1A</text>
<text x="93.8" y="106">C4</text>
<text x="133.4" y="102.3">LED_R</text>
<text x="53.3" y="110">22k</text>
<text x="68.3" y="108.8">LM358P</text>
<text x="93.8" y="108.3">10uF</text>
<text x="127.1" y="121.2">Vcc</text>
<text x="132.6" y="126.2">C5</text>
<text x="132.6" y="128.5">10uF 0.1uF</text>
<text x="140.1" y="126.2">C6</text>
<text x="159" y="131.3">1</text>
<text x="162.1" y="128.7">U2</text>
<text x="196.6" y="131.3">14</text>
<text x="209.6" y="131.3">PGD</text>
<text x="238.4" y="131.3">MCLR</text>
<text x="248.3" y="127.5">Vcc</text>
<text x="30.8" y="136.3">Vcc</text>
<text x="73.3" y="136.3">Vcc</text>
<text x="147.1" y="133.8">LED3</text>
<text x="147.1" y="136.3">LED4</text>
<text x="159" y="133.8">2</text>
<text x="159" y="136.3">3</text>
<text x="163.9" y="132.2">VDD</text>
<text x="163.9" y="134.7">RA5</text>
<text x="163.9" y="137.2">RA4</text>
<text x="175.5" y="137.2">RA1/ICSPCLK</text>
<text x="175.5" y="134.7">RA0/ICSPDAT</text>
<text x="184.6" y="132.2">VSS</text>
<text x="196.6" y="133.8">13</text>
<text x="196.6" y="136.3">12</text>
<text x="202.1" y="133.8">LED2</text>
<text x="202.1" y="136.3">PGC</text>
<text x="212.1" y="136.3">SW2</text>
<text x="19.6" y="140">CN3</text>
<text x="31.6" y="142.5">1</text>
<text x="90.1" y="139.9">OpV+</text>
<text x="139.6" y="138.8">SW1</text>
<text x="147.1" y="141.3">LED5</text>
<text x="147.1" y="143.7">LED6</text>
<text x="147.1" y="138.8">MCLR</text>
<text x="159" y="138.8">4</text>
<text x="159" y="141.3">5</text>
<text x="159" y="143.7">6</text>
<text x="163.9" y="139.7">RA3/MCLR</text>
<text x="163.9" y="142.3">RC5</text>
<text x="184.6" y="142.3">RC0</text>
<text x="184.7" y="139.7">RA2</text>
<text x="196.6" y="138.8">11</text>
<text x="196.6" y="141.3">10</text>
<text x="196.6" y="143.7">9</text>
<text x="202.1" y="138.8">LED1</text>
<text x="202.1" y="143.7">VU_IN_R</text>
<text x="202.1" y="141.3">VU_IN_L</text>
<text x="238.4" y="141.3">PGC</text>
<text x="238.4" y="138.8">PGD</text>
<text x="31.6" y="147.5">2</text>
<text x="31.6" y="145">3</text>
<text x="43.8" y="144.5">D5</text>
<text x="43.8" y="146.8">1N4001</text>
<text x="78.8" y="144.5">C7</text>
<text x="78.8" y="146.8">0.1uF</text>
<text x="90.1" y="149.9">OpV-</text>
<text x="147.1" y="146.2">LED7</text>
<text x="159" y="146.2">7</text>
<text x="163.9" y="144.8">RC4</text>
<text x="163.9" y="147.3">RC3</text>
<text x="184.6" y="144.8">RC1</text>
<text x="184.6" y="147.3">RC2</text>
<text x="196.6" y="146.2">8</text>
<text x="202.1" y="146.2">LED8</text>
<text x="255.9" y="144.8">ICSP</text>
<text x="19.3" y="150.5">DC 5V</text>
<text x="162.1" y="151.2">PIC16F15323-I/P</text>
<text x="229.6" y="158.8">LED1</text>
<text x="239.4" y="158.3">R9</text>
<text x="239.4" y="162">R10</text>
<text x="249.6" y="158.8">L1</text>
<text x="249.6" y="161.3">L2</text>
<text x="254.6" y="157.5">J2</text>
<text x="229.6" y="162.5">LED2</text>
<text x="229.6" y="166.3">LED3</text>
<text x="239.4" y="165.7">R11</text>
<text x="249.6" y="163.8">L3</text>
<text x="249.6" y="166.3">L4</text>
<text x="62.1" y="171.2">SW1</text>
<text x="87.1" y="171.2">SW2</text>
<text x="229.6" y="170">LED4</text>
<text x="239.4" y="169.5">R12</text>
<text x="239.6" y="173.2">39R</text>
<text x="254.6" y="169.8">LED_L</text>
<text x="75.8" y="178.7">S1</text>
<text x="100.8" y="178.7">S2</text>
<text x="229.6" y="176.2">LED5</text>
<text x="238.9" y="175.8">R13</text>
<text x="238.9" y="179.5">R14</text>
<text x="249.6" y="176.2">L5</text>
<text x="249.6" y="178.7">L6</text>
<text x="254.6" y="175">J3</text>
<text x="75.8" y="181.3">MODE 1</text>
<text x="100.8" y="181.3">MODE 2</text>
<text x="229.6" y="180">LED6</text>
<text x="229.6" y="183.8">LED7</text>
<text x="238.9" y="183.3">R15</text>
<text x="249.6" y="181.3">L7</text>
<text x="249.6" y="183.8">L8</text>
<text x="229.6" y="187.5">LED8</text>
<text x="238.6" y="187">R16</text>
<text x="239.6" y="190.7">39R</text>
<text x="254.6" y="187.2">LED_R</text>
<text x="190.9" y="196">Title</text>
<text x="190.9" y="203.5">Size</text>
<text x="203.3" y="203.5">Number</text>
<text x="253.4" y="203.5">Revision</text>
<text x="192.1" y="207.2">Letter</text>
<text x="190.9" y="211">Date:</text>
<text x="190.9" y="213.5">File:</text>
<text x="202.1" y="211">1/3/2024</text>
<text x="202.1" y="213.5">\\..\Stereo_VU_meter-rev1CTH.SchDoc</text>
<text x="240.9" y="211">Sheet 1of 1</text>
<text x="240.9" y="213.5">Drawn By:</text>
</g>
<g font-size="1.8">
<text x="24.3" y="34.7">1</text>
<text x="24.3" y="37.2">2</text>
<text x="24.3" y="39.6">3</text>
<text x="138" y="52.1">1</text>
<text x="133.8" y="59.7">4</text>
<text x="138" y="57.2">3</text>
<text x="138" y="54.7">2</text>
<text x="66" y="63.6">6</text>
<text x="66" y="68.6">5</text>
<text x="77.1" y="66.1">7</text>
<text x="138" y="92.1">1</text>
<text x="138" y="94.6">2</text>
<text x="66" y="98.7">2</text>
<text x="77.1" y="101.2">1</text>
<text x="133.8" y="99.6">4</text>
<text x="138" y="97.1">3</text>
<text x="66" y="103.6">3</text>
<text x="257.6" y="132.2">1</text>
<text x="257.6" y="137.2">3</text>
<text x="257.6" y="134.7">2</text>
<text x="257.6" y="142.1">5</text>
<text x="257.6" y="139.6">4</text>
<text x="256.4" y="159.7">1</text>
<text x="256.4" y="164.6">3</text>
<text x="256.4" y="167.1">4</text>
<text x="256.4" y="162.2">2</text>
<text x="256.4" y="177.2">1</text>
<text x="256.4" y="179.7">2</text>
<text x="256.4" y="182.2">3</text>
<text x="256.4" y="184.7">4</text>
</g>
<g font-size="1.1">
<text x="48.3" y="71.2" transform="rotate(-180 48.3 71.2)">CW</text>
<text x="48.3" y="106.1" transform="rotate(-180 48.3 106.1)">CW</text>
</g>
</svg>
